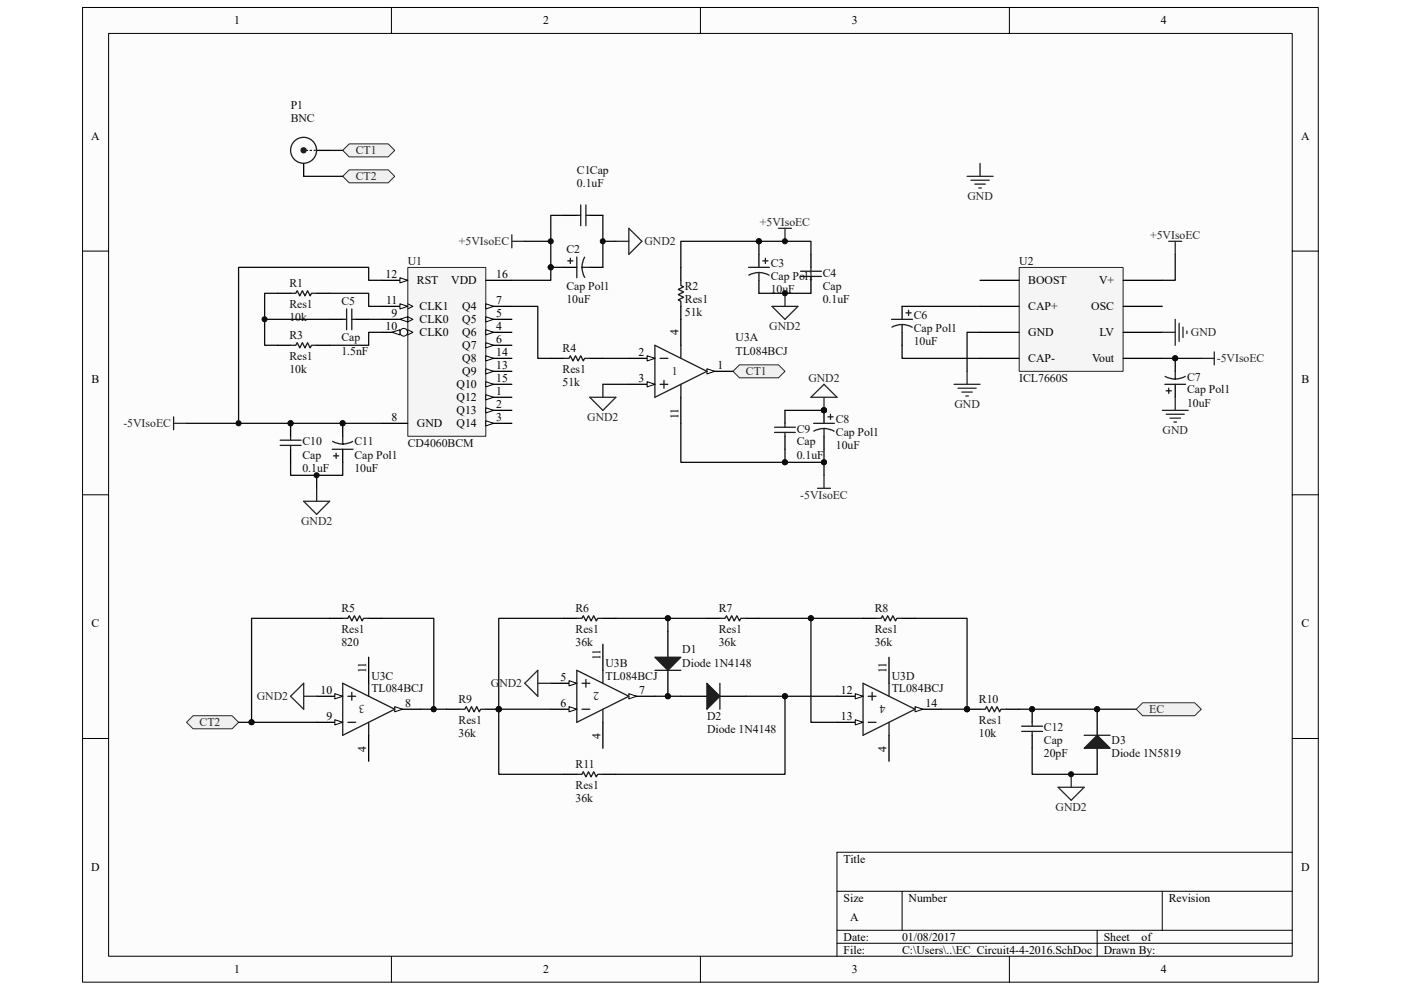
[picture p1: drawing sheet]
<svg xmlns="http://www.w3.org/2000/svg" width="297mm" height="210mm" viewBox="0 0 297 210" stroke-linecap="round" stroke-linejoin="round" font-family="sans-serif">
<path d="M17.5 1.6h262v206.7h-262z" fill="#fcfcfc"/>
<path d="M17.5 1.6h262v206.7h-262z" fill="none" stroke="#000" stroke-width=".21"/>
<path d="M23 7.1h251v195.7h-251z" fill="#fcfcfc"/>
<g fill="none" stroke="#000" stroke-width=".21">
<path d="M23 7.1h251v195.7h-251zM83 1.6v5.5M148.5 1.6v5.5M214 1.6v5.5M17.5 53.3h5.5M274 53.3h5.5M17.5 104.9h5.5M274 104.9h5.5M17.5 156.6h5.5M274 156.6h5.5M177.5 189h96.5M177.5 197.3h96.5"/>
<path d="M191.3 189v8.3M232.6 197.3v5.5M246.4 189v8.3M274 180.8h-96.5v22M83 202.8v5.5M148.5 202.8v5.5M177.5 200.1h96.5M214 202.8v5.5"/>
</g>
<path d="M108.5 49.8v2.8M108.5 51.2h2.8" fill="none" stroke="#262626" stroke-width=".28"/>
<path d="M133.3 76h5.6" fill="none" stroke="#000" stroke-width=".28"/>
<path d="M137.2 75.5l1.7 .5-1.7 .6z" fill="#fcfcfc"/>
<path d="M137.2 75.5l1.7 .5-1.7 .6z" fill="none" stroke="#000" stroke-width=".21"/>
<path d="M133.3 81.5h5.6" fill="none" stroke="#000" stroke-width=".28"/>
<path d="M137.2 81l1.7 .5-1.7 .6z" fill="#fcfcfc"/>
<path d="M137.2 81l1.7 .5-1.7 .6z" fill="none" stroke="#000" stroke-width=".21"/>
<path d="M149.9 78.8h5.5" fill="none" stroke="#000" stroke-width=".28"/>
<path d="M149.9 78.2l1.6 .6-1.6 .5z" fill="#fcfcfc"/>
<path d="M149.9 78.2l1.6 .6-1.6 .5z" fill="none" stroke="#000" stroke-width=".21"/>
<path d="M138.9 73.2l11 5.6-11 5.5zM140 76h1.6M144.4 73.2v2.8M140 81.5h1.6M140.8 80.7v1.6M144.4 81.5v2.8" fill="none" stroke="#1c1c1c" stroke-width=".28"/>
<path d="M144.4 67.7v5.5M144.4 84.3v5.5M116.8 144.9h5.5" fill="none" stroke="#000" stroke-width=".28"/>
<path d="M120.6 144.4l1.7 .5-1.7 .6z" fill="#fcfcfc"/>
<path d="M120.6 144.4l1.7 .5-1.7 .6z" fill="none" stroke="#000" stroke-width=".21"/>
<path d="M116.8 150.4h5.5" fill="none" stroke="#000" stroke-width=".28"/>
<path d="M120.6 149.9l1.7 .5-1.7 .6z" fill="#fcfcfc"/>
<path d="M120.6 149.9l1.7 .5-1.7 .6z" fill="none" stroke="#000" stroke-width=".21"/>
<path d="M133.3 147.7h5.6" fill="none" stroke="#000" stroke-width=".28"/>
<path d="M133.3 147.1l1.7 .6-1.7 .5z" fill="#fcfcfc"/>
<path d="M133.3 147.1l1.7 .6-1.7 .5z" fill="none" stroke="#000" stroke-width=".21"/>
<path d="M122.3 142.2l11 5.5-11 5.5zM123.4 150.4h1.6M123.4 144.9h1.6M124.2 144.1v1.7M127.8 142.2v2.7M127.8 150.4v2.8" fill="none" stroke="#1c1c1c" stroke-width=".28"/>
<path d="M127.8 136.7v5.5M83.7 150.4h5.5M127.8 153.2v5.5" fill="none" stroke="#000" stroke-width=".28"/>
<path d="M83.7 149.9l1.6 .5-1.6 .6z" fill="#fcfcfc"/>
<path d="M83.7 149.9l1.6 .5-1.6 .6z" fill="none" stroke="#000" stroke-width=".21"/>
<path d="M67.1 147.7h5.6" fill="none" stroke="#000" stroke-width=".28"/>
<path d="M71 147.1l1.7 .6-1.7 .5z" fill="#fcfcfc"/>
<path d="M71 147.1l1.7 .6-1.7 .5z" fill="none" stroke="#000" stroke-width=".21"/>
<path d="M67.1 153.2h5.6" fill="none" stroke="#000" stroke-width=".28"/>
<path d="M71 152.7l1.7 .5-1.7 .6z" fill="#fcfcfc"/>
<path d="M71 152.7l1.7 .5-1.7 .6z" fill="none" stroke="#000" stroke-width=".21"/>
<path d="M72.7 144.9l11 5.5-11 5.6zM73.8 153.2h1.6M73.8 147.7h1.6M74.6 146.9v1.6M78.2 144.9v2.8M78.2 153.2v2.8" fill="none" stroke="#1c1c1c" stroke-width=".28"/>
<path d="M78.2 139.4v5.5M78.2 156v5.5M194 150.4h5.5" fill="none" stroke="#000" stroke-width=".28"/>
<path d="M194 149.9l1.7 .5-1.7 .6z" fill="#fcfcfc"/>
<path d="M194 149.9l1.7 .5-1.7 .6z" fill="none" stroke="#000" stroke-width=".21"/>
<path d="M177.5 147.7h5.5" fill="none" stroke="#000" stroke-width=".28"/>
<path d="M181.3 147.1l1.7 .6-1.7 .5z" fill="#fcfcfc"/>
<path d="M181.3 147.1l1.7 .6-1.7 .5z" fill="none" stroke="#000" stroke-width=".21"/>
<path d="M177.5 153.2h5.5" fill="none" stroke="#000" stroke-width=".28"/>
<path d="M181.3 152.7l1.7 .5-1.7 .6z" fill="#fcfcfc"/>
<path d="M181.3 152.7l1.7 .5-1.7 .6z" fill="none" stroke="#000" stroke-width=".21"/>
<path d="M183 144.9l11 5.5-11 5.6zM184.1 153.2h1.6M184.1 147.7h1.6M184.9 146.9v1.6M188.5 144.9v2.8M188.5 153.2v2.8" fill="none" stroke="#1c1c1c" stroke-width=".28"/>
<path d="M188.5 139.4v5.5M188.5 156v5.5" fill="none" stroke="#000" stroke-width=".28"/>
<path d="M216.1 56.7h22v22.1h-22z" fill="#f5f5f5"/>
<path d="M216.1 56.7h22v22.1h-22z" fill="none" stroke="#262626" stroke-width=".21"/>
<g fill="none" stroke="#000" stroke-width=".28">
<path d="M119.5 56.7h2.8M119.5 45.7h2.8M125 56.7h2.8M125 45.7h2.8M207.8 59.5h8.3M238.1 59.5h8.3M58.9 62.2h2.7M67.1 62.2h2.8M69.9 67.7h2.8M75.4 67.7h2.8M191.3 65v2.7M191.3 70.5v2.7"/>
<path d="M207.8 65h8.3M207.8 70.5h8.3M207.8 76h8.3M238.1 65h8.3M238.1 70.5h8.3M238.1 76h8.3M249.2 76v2.8M61.6 89.8v2.7M61.6 95.3v2.8M72.7 89.8v2.7M72.7 95.3v2.8M249.2 81.5v2.8"/>
</g>
<g fill="none" stroke="#1c1c1c" stroke-width=".28">
<path d="M120.4 55.3h1.1M120.9 54.8v1.1M122.3 54.5v4.4M122.3 45.7h.8M123.1 43.5v4.4M123.4 56.7h1.6M123.9 54.5l-.4 1.3-.1 1 .2 1.2 .4 .8M124.2 45.7h.8M124.2 43.5v4.4M61.6 62.2h1.1l.3-.5 .6 1.1 .5-1.1 .6 1.1 .5-1.1 .6 1.1 .2-.6h1.1M72.7 67.7h.8M73.5 65.5v4.4"/>
<path d="M74.6 65.5v4.4M74.6 67.7h.8M189 67.7h4.5M189.1 69.4l1.3-.5 .9-.1 1.3 .2 .8 .4M191.3 68.8v1.7M192.1 66.4h1.1M192.6 65.8v1.1M249.2 78.8v1.6M251.3 79.8l-.8 .4-1.3 .2-.9-.1-1.3-.5M59.4 94.5h4.4M59.4 93.4h4.4M61.6 92.5v.9"/>
<path d="M61.6 94.5v.8M70.4 95.3h4.5M70.5 93.6l1.3 .5 .9 .1 1.3-.2 .8-.4M70.7 96.7h1.1M71.3 96.1v1.1M72.7 92.5v1.7M247 81.5h4.4M247.2 82.9h1.1M247.8 82.3v1.1"/>
</g>
<g fill="none" stroke="#0e0e0e" stroke-width=".28">
<path d="M111.3 51.2h5.5M119.5 45.7h-2.7v11h2.7M127.8 51.2h2.8M127.8 45.7v11M249.2 54v5.5h-2.8M56.1 67.7h13.8M58.9 62.2h-2.8v11h2.8M191.3 73.2v2.8h16.5M191.3 65h16.5M207.8 70.5h-2.8v8.3M246.4 76h8.3M61.6 98.1v2.7h11.1v-2.7"/>
<path d="M67.1 100.8v2.8"/>
</g>
<g fill="#0e0e0e" stroke="#0e0e0e" stroke-width=".21">
<circle cx="249.2" cy="76" r=".54"/>
<circle cx="127.8" cy="51.2" r=".53"/>
<circle cx="116.8" cy="56.7" r=".54"/>
<circle cx="116.8" cy="51.2" r=".54"/>
<circle cx="72.6" cy="89.8" r=".53"/>
<circle cx="61.6" cy="89.8" r=".54"/>
<circle cx="67.1" cy="100.8" r=".54"/>
<circle cx="56.1" cy="67.7" r=".54"/>
</g>
<path d="M86.5 56.7h16.5v35.8h-16.5z" fill="#f5f5f5"/>
<path d="M86.5 56.7h16.5v35.8h-16.5z" fill="none" stroke="#262626" stroke-width=".21"/>
<path d="M103 78.8h5.5" fill="none" stroke="#000" stroke-width=".28"/>
<path d="M103 78.2l1.6 .6-1.6 .5z" fill="#fcfcfc"/>
<path d="M103 78.2l1.6 .6-1.6 .5z" fill="none" stroke="#000" stroke-width=".21"/>
<path d="M103 67.7h5.5" fill="none" stroke="#000" stroke-width=".28"/>
<path d="M103 67.2l1.6 .5-1.6 .6z" fill="#fcfcfc"/>
<path d="M103 67.2l1.6 .5-1.6 .6z" fill="none" stroke="#000" stroke-width=".21"/>
<path d="M103 65h5.5" fill="none" stroke="#000" stroke-width=".28"/>
<path d="M103 64.4l1.6 .6-1.6 .5z" fill="#fcfcfc"/>
<path d="M103 64.4l1.6 .6-1.6 .5z" fill="none" stroke="#000" stroke-width=".21"/>
<path d="M103 70.5h5.5" fill="none" stroke="#000" stroke-width=".28"/>
<path d="M103 69.9l1.6 .6-1.6 .5z" fill="#fcfcfc"/>
<path d="M103 69.9l1.6 .6-1.6 .5z" fill="none" stroke="#000" stroke-width=".21"/>
<path d="M103 81.5h5.5" fill="none" stroke="#000" stroke-width=".28"/>
<path d="M103 81l1.6 .5-1.6 .6z" fill="#fcfcfc"/>
<path d="M103 81l1.6 .5-1.6 .6z" fill="none" stroke="#000" stroke-width=".21"/>
<path d="M103 84.3h5.5" fill="none" stroke="#000" stroke-width=".28"/>
<path d="M103 83.7l1.6 .6-1.6 .5z" fill="#fcfcfc"/>
<path d="M103 83.7l1.6 .6-1.6 .5z" fill="none" stroke="#000" stroke-width=".21"/>
<path d="M103 73.2h5.5" fill="none" stroke="#000" stroke-width=".28"/>
<path d="M103 72.7l1.6 .5-1.6 .6z" fill="#fcfcfc"/>
<path d="M103 72.7l1.6 .5-1.6 .6z" fill="none" stroke="#000" stroke-width=".21"/>
<path d="M80.9 89.8h5.5M103 87h5.5" fill="none" stroke="#000" stroke-width=".28"/>
<path d="M103 86.5l1.6 .5-1.6 .6z" fill="#fcfcfc"/>
<path d="M103 86.5l1.6 .5-1.6 .6z" fill="none" stroke="#000" stroke-width=".21"/>
<path d="M103 76h5.5" fill="none" stroke="#000" stroke-width=".28"/>
<path d="M103 75.5l1.6 .5-1.6 .6z" fill="#fcfcfc"/>
<path d="M103 75.5l1.6 .5-1.6 .6z" fill="none" stroke="#000" stroke-width=".21"/>
<path d="M103 89.8h5.5" fill="none" stroke="#000" stroke-width=".28"/>
<path d="M103 89.2l1.6 .6-1.6 .5z" fill="#fcfcfc"/>
<path d="M86.4 69.9l1.1 .6-1.1 .5M103 89.2l1.6 .6-1.6 .5z" fill="none" stroke="#000" stroke-width=".21"/>
<path d="M80.9 70.5h5.5" fill="none" stroke="#000" stroke-width=".28"/>
<circle cx="85.6" cy="70.5" r=".82" fill="#fcfcfc" stroke="#000" stroke-width=".21"/>
<path d="M83.1 70.5l1.7-.6v1.1z" fill="#fcfcfc"/>
<path d="M83.1 70.5l1.7-.6v1.1zM86.4 67.2l1.1 .5-1.1 .6" fill="none" stroke="#000" stroke-width=".21"/>
<path d="M80.9 67.7h5.5" fill="none" stroke="#000" stroke-width=".28"/>
<path d="M84.8 67.7l1.6-.5v1.1z" fill="#fcfcfc"/>
<path d="M84.8 67.7l1.6-.5v1.1z" fill="none" stroke="#000" stroke-width=".21"/>
<path d="M80.9 59.5h5.5" fill="none" stroke="#000" stroke-width=".28"/>
<path d="M84.8 58.9l1.6 .6-1.6 .5z" fill="#fcfcfc"/>
<path d="M84.8 58.9l1.6 .6-1.6 .5zM86.4 64.4l1.1 .6-1.1 .5" fill="none" stroke="#000" stroke-width=".21"/>
<path d="M80.9 65h5.5" fill="none" stroke="#000" stroke-width=".28"/>
<path d="M84.8 64.4l1.6 .6-1.6 .5z" fill="#fcfcfc"/>
<path d="M84.8 64.4l1.6 .6-1.6 .5z" fill="none" stroke="#000" stroke-width=".21"/>
<path d="M103 59.5h5.5M160.9 54v2.7M160.9 59.5v2.7M171.9 54v2.7M171.9 59.5v2.7M166.4 87v2.8M166.4 92.5v2.8M174.7 87v2.8M174.7 92.5v2.8" fill="none" stroke="#000" stroke-width=".28"/>
<g fill="none" stroke="#0e0e0e" stroke-width=".28">
<path d="M80.9 59.5h-2.7v-2.8h-27.6v33.1M116.8 56.7v2.8h-8.3M160.9 54v-2.8h11v2.8M160.9 51.2h-16.5v5.5M69.9 62.2h8.3v2.8h2.7M78.2 67.7h2.7M80.9 70.5h-2.7v2.7h-8.3M108.5 65h5.5v11h2.8M127.8 76h5.5M160.9 62.2h11M39.6 89.8h41.3M127.8 81.5h5.5"/>
<path d="M144.4 89.8v8.3h22M166.4 87h8.3M166.4 95.3v2.8h8.3v-2.8M174.7 98.1v2.7"/>
</g>
<g fill="#0e0e0e" stroke="#0e0e0e" stroke-width=".21">
<circle cx="50.6" cy="89.8" r=".54"/>
<circle cx="116.8" cy="56.7" r=".54"/>
<circle cx="160.9" cy="51.2" r=".54"/>
<circle cx="174.7" cy="87" r=".54"/>
<circle cx="166.4" cy="98" r=".54"/>
<circle cx="174.7" cy="98" r=".54"/>
</g>
<g fill="none" stroke="#1c1c1c" stroke-width=".28">
<path d="M158.7 56.7h4.4M158.8 58.4l1.2-.5 1-.1 1.2 .2 .9 .4M160.9 57.8v1.7M161.7 55.3h1.1M162.3 54.8v1.1M169.7 57.5h4.5M169.7 58.6h4.5M171.9 56.7v.8M171.9 58.6v.9M164.2 90.6h4.4M164.2 91.7h4.4M166.4 89.8v.8"/>
<path d="M166.4 91.7v.8M172.5 89.8h4.4M172.5 91.4l1.3-.4 1-.1 1.2 .2 .8 .4M174.7 90.9v1.6M175.5 88.4h1.1M176.1 87.9v1.1"/>
</g>
<path d="M155.4 78.8l1.4-1.4h8.3l1.3 1.4-1.3 1.3h-8.3z" fill-rule="evenodd" fill="#f0f0f0" stroke="#262626" stroke-width=".21"/>
<path d="M64.4 34.6v2.8M67.1 31.9h2.8" fill="none" stroke="#000" stroke-width=".28"/>
<circle cx="64.4" cy="31.9" r=".53" fill="#1c1c1c" stroke="#1c1c1c" stroke-width=".28"/>
<g fill="none" stroke="#1c1c1c" stroke-width=".28">
<path d="M64.9 31.9h.3M65.8 31.9h.2M66.6 31.9h.3"/>
<circle cx="64.4" cy="31.9" r="2.75"/>
</g>
<g fill="#f0f0f0" stroke="#262626" stroke-width=".21">
<path d="M72.7 31.9l1.3-1.4h8.3l1.4 1.4-1.4 1.4h-8.3z" fill-rule="evenodd"/>
<path d="M72.7 37.4l1.3-1.4h8.3l1.4 1.4-1.4 1.4h-8.3z" fill-rule="evenodd"/>
</g>
<path d="M64.4 37.4h8.3M69.9 31.9h2.8" fill="none" stroke="#0e0e0e" stroke-width=".28"/>
<path d="M40.9 151.8h8.3l1.4 1.4-1.4 1.4h-8.3l-1.3-1.4z" fill-rule="evenodd" fill="#f0f0f0" stroke="#262626" stroke-width=".21"/>
<path d="M69.9 131.1h-16.6v22.1h13.8M80.9 131.1h11.1v19.3h-2.8M50.6 153.2h2.7M92 150.4h2.7" fill="none" stroke="#0e0e0e" stroke-width=".28"/>
<g fill="#0e0e0e" stroke="#0e0e0e" stroke-width=".21">
<circle cx="53.3" cy="153.2" r=".53"/>
<circle cx="91.9" cy="150.4" r=".53"/>
<circle cx="141.6" cy="147.7" r=".54"/>
</g>
<path d="M141.6 133.9v5.5M141.6 142.2v5.5" fill="none" stroke="#000" stroke-width=".28"/>
<path d="M138.9 139.4h5.5l-2.8 2.8z" fill="#1c1c1c"/>
<path d="M138.9 139.4h5.5l-2.8 2.8zM138.9 142.2h5.5" fill="none" stroke="#1c1c1c" stroke-width=".28"/>
<circle cx="141.6" cy="147.7" r=".54" fill="#0e0e0e" stroke="#0e0e0e" stroke-width=".21"/>
<path d="M144.4 147.7h5.5M152.6 147.7h5.6" fill="none" stroke="#000" stroke-width=".28"/>
<path d="M149.9 144.9l2.7 2.8-2.7 2.7z" fill="#1c1c1c"/>
<path d="M149.9 144.9l2.7 2.8-2.7 2.7zM152.6 144.9v5.5M216.6 155.1h4.4M216.6 154h4.4M218.8 153.2v.8M218.8 155.1v.9" fill="none" stroke="#1c1c1c" stroke-width=".28"/>
<path d="M119.5 131.1h-13.8v19.3h11.1M130.6 131.1h11v2.8M141.6 131.1h8.3M160.9 131.1h11v22.1h5.6M171.9 131.1h11.1M194 131.1h11v19.3h-5.5M105.7 150.4v13.8h13.8M138.9 147.7h5.5M158.2 147.7h8.2v16.5h-35.8M166.4 147.7h11.1" fill="none" stroke="#0e0e0e" stroke-width=".28"/>
<g fill="#0e0e0e" stroke="#0e0e0e" stroke-width=".21">
<circle cx="105.7" cy="150.4" r=".54"/>
<circle cx="141.6" cy="131.1" r=".54"/>
<circle cx="166.4" cy="147.7" r=".54"/>
<circle cx="171.9" cy="131.1" r=".53"/>
<circle cx="205" cy="150.4" r=".54"/>
<circle cx="218.8" cy="150.4" r=".53"/>
<circle cx="232.6" cy="150.4" r=".54"/>
</g>
<path d="M218.8 150.4v2.8M218.8 156v2.7M232.6 150.4v5.6M232.6 158.7v5.5" fill="none" stroke="#000" stroke-width=".28"/>
<path d="M229.9 158.7l2.7-2.7 2.8 2.7z" fill="#1c1c1c"/>
<path d="M229.9 158.7l2.7-2.7 2.8 2.7zM229.9 156h5.5" fill="none" stroke="#1c1c1c" stroke-width=".28"/>
<g fill="#0e0e0e" stroke="#0e0e0e" stroke-width=".21">
<circle cx="232.6" cy="150.4" r=".54"/>
<circle cx="166.4" cy="51.2" r=".54"/>
</g>
<path d="M216.1 150.4h24.8M218.8 158.7v5.5h13.8" fill="none" stroke="#0e0e0e" stroke-width=".28"/>
<path d="M165.1 48.4h2.7M166.4 48.4v2.8M247.8 51.2h2.7M249.2 51.2v2.8" fill="none" stroke="#262626" stroke-width=".28"/>
<path d="M240.9 150.4l1.4-1.3h11l1.4 1.3-1.4 1.4h-11z" fill-rule="evenodd" fill="#f0f0f0" stroke="#262626" stroke-width=".21"/>
<g fill="none" stroke="#262626" stroke-width=".28">
<path d="M205 37.4h5.6M205.9 38.2h3.8M206.7 39.1h2.2M207.5 39.9h.6M207.8 34.6v2.8M130.6 51.2h2.7M133.3 48.4l2.8 2.8-2.8 2.8zM163.7 65h5.5l-2.8 2.7zM166.4 62.2v2.8M205 78.8v2.7M246.4 70.5h2.8M249.2 67.7v5.5"/>
<path d="M250 68.6v3.8M250.8 69.4v2.2M251.6 70.2v.6M254.7 76h2.7M257.4 74.6v2.8M36.8 89.8h2.8M36.8 88.4v2.8M125 84.3h5.6l-2.8 2.7zM127.8 81.5v2.8M171.9 84.3l2.8-2.8 2.8 2.8zM174.7 84.3v2.7M202.3 81.5h5.5"/>
<path d="M203.1 82.3h3.9M203.9 83.2h2.2M204.8 84h.5M246.4 87h5.5M247.2 87.9h3.9M248.1 88.7h2.2M248.9 89.5h.5M249.2 84.3v2.7M64.4 106.3h5.5l-2.8 2.8zM67.1 103.6v2.7M173.3 103.6h2.8M174.7 100.8v2.8"/>
<path d="M61.6 147.7l2.8-2.8v5.5zM64.4 147.7h2.7M114 144.9h2.8M114 142.2v5.5l-2.7-2.8zM224.3 167h5.6l-2.8 2.7zM227.1 164.2v2.8"/>
</g>
<g fill="none" stroke="#000" stroke-width=".28">
<path d="M144.4 56.7v2.8M58.9 73.2h2.7M67.1 73.2h2.8M116.8 76h2.7M125 76h2.8M144.4 65v2.7M69.9 131.1h2.8M78.2 131.1h2.7M119.5 131.1h2.8M127.8 131.1h2.8M149.9 131.1h2.7M158.2 131.1h2.7"/>
<path d="M183 131.1h2.7M191.3 131.1h2.7M94.7 150.4h2.8M103 150.4h2.7M205 150.4h2.8M213.3 150.4h2.8M119.5 164.2h2.8M127.8 164.2h2.8"/>
</g>
<path d="M144.4 59.5v1.1l.5 .2-1.1 .6 1.1 .5-1.1 .6 1.1 .6-1.1 .5 .6 .3v1.1M61.6 73.2h1.1l.3-.5 .6 1.1 .5-1.1 .6 1.1 .5-1.1 .6 1.1 .2-.6h1.1M119.5 76h1.1l.3-.5 .6 1.1 .5-1.1 .6 1.1 .5-1.1 .6 1.1 .2-.6h1.1M72.7 131.1h1.1l.2-.5 .6 1.1 .5-1.1 .6 1.1 .5-1.1 .6 1.1 .3-.6h1.1M122.3 131.1h1.1l.3-.5 .5 1.1 .6-1.1 .5 1.1 .6-1.1 .5 1.1 .3-.6h1.1M152.6 131.1h1.1l.3-.5 .6 1.1 .5-1.1 .6 1.1 .5-1.1 .6 1.1 .3-.6h1.1M185.7 131.1h1.1l.3-.5 .6 1.1 .5-1.1 .6 1.1 .5-1.1 .6 1.1 .2-.6h1.2M97.5 150.4h1.1l.2-.5 .6 1.1 .6-1.1 .5 1.1 .6-1.1 .5 1.1 .3-.6h1.1M207.8 150.4h1.1l.3-.5 .5 1.1 .6-1.1 .5 1.1 .6-1.1 .5 1.1 .3-.6h1.1M122.3 164.2h1.1l.3-.5 .5 1.1 .6-1.1 .5 1.1 .6-1.1 .5 1.1 .3-.6h1.1" fill="none" stroke="#1c1c1c" stroke-width=".28"/>
<g fill="#0e0e0e" stroke="#0e0e0e" stroke-width=".21">
<circle cx="105.7" cy="150.4" r=".54"/>
<circle cx="205" cy="150.4" r=".54"/>
<circle cx="227.1" cy="164.2" r=".53"/>
<circle cx="166.4" cy="62.2" r=".54"/>
<circle cx="174.7" cy="87" r=".54"/>
</g>
<g font-size="2.5">
<text x="49.6" y="5.2">1</text>
<text x="115.1" y="5.2">2</text>
<text x="180.6" y="5.2">3</text>
<text x="246.1" y="5.2">4</text>
<text x="19.4" y="29.6">A</text>
<text x="275.9" y="29.6">A</text>
<text x="81.8" y="58.9">12</text>
<text x="105.2" y="58.9">16</text>
<text x="81.8" y="64.5">11</text>
<text x="88.4" y="60.3">RST</text>
<text x="88.9" y="65.8">CLK1</text>
<text x="95.7" y="60.3">VDD</text>
<text x="98" y="65.8">Q4</text>
<text x="105.2" y="64.5">7</text>
<text x="218" y="60.3">BOOST</text>
<text x="218" y="65.8">CAP+</text>
<text x="231.4" y="65.8">OSC</text>
<text x="233" y="60.3">V+</text>
<text x="81.8" y="70">10</text>
<text x="83" y="67.2">9</text>
<text x="88.9" y="71.3">CLK0</text>
<text x="88.9" y="68.6">CLK0</text>
<text x="98" y="68.6">Q5</text>
<text x="98" y="71.3">Q6</text>
<text x="105.2" y="67.2">5</text>
<text x="105.2" y="70">4</text>
<text x="143.8" y="71.1" transform="rotate(-90 143.8 71.1)">4</text>
<text x="218" y="71.3">GND</text>
<text x="233.1" y="71.3">LV</text>
<text x="98" y="74.1">Q7</text>
<text x="98" y="76.9">Q8</text>
<text x="105.2" y="72.7">6</text>
<text x="105.2" y="75.5">14</text>
<text x="135.4" y="75.5">2</text>
<text x="218" y="76.9">CAP-</text>
<text x="231.6" y="76.9">Vout</text>
<text x="19.4" y="81.3">B</text>
<text x="96.8" y="82.4">Q10</text>
<text x="98" y="79.6">Q9</text>
<text x="105.2" y="78.2">13</text>
<text x="105.2" y="81">15</text>
<text x="105.2" y="83.7">1</text>
<text x="135.4" y="81">3</text>
<text x="152.1" y="78.2">1</text>
<text x="275.9" y="81.3">B</text>
<text x="83" y="89.3">8</text>
<text x="96.8" y="85.1">Q12</text>
<text x="96.8" y="87.9">Q13</text>
<text x="105.2" y="86.5">2</text>
<text x="105.2" y="89.3">3</text>
<text x="143.8" y="88.9" transform="rotate(-90 143.8 88.9)">11</text>
<text x="88.4" y="90.6">GND</text>
<text x="96.8" y="90.6">Q14</text>
<text x="19.4" y="133">C</text>
<text x="275.9" y="133">C</text>
<text x="77.6" y="142.7" transform="rotate(-90 77.6 142.7)">11</text>
<text x="127.3" y="140" transform="rotate(-90 127.3 140)">11</text>
<text x="188" y="142.7" transform="rotate(-90 188 142.7)">11</text>
<text x="68" y="147.2">10</text>
<text x="85.9" y="149.9">8</text>
<text x="118.8" y="144.4">5</text>
<text x="118.8" y="149.9">6</text>
<text x="135.5" y="147.2">7</text>
<text x="178.3" y="147.2">12</text>
<text x="196.2" y="149.9">14</text>
<text x="69.2" y="152.7">9</text>
<text x="178.3" y="152.7">13</text>
<text x="77.6" y="159.4" transform="rotate(-90 77.6 159.4)">4</text>
<text x="127.3" y="156.7" transform="rotate(-90 127.3 156.7)">4</text>
<text x="188" y="159.4" transform="rotate(-90 188 159.4)">4</text>
<text x="19.4" y="184.7">D</text>
<text x="178.9" y="183">Title</text>
<text x="275.9" y="184.7">D</text>
<text x="178.9" y="191.3">Size</text>
<text x="192.6" y="191.3">Number</text>
<text x="247.8" y="191.3">Revision</text>
<text x="180.2" y="195.4">A</text>
<text x="178.9" y="199.5">Date:</text>
<text x="178.9" y="202.3">File:</text>
<text x="191.2" y="202.3">C:\Users\..\EC_Circuit4-4-2016.SchDoc</text>
<text x="191.3" y="199.5">01/08/2017</text>
<text x="234" y="202.3">Drawn By:</text>
<text x="234" y="199.5">Sheet</text>
<text x="242" y="199.5">of</text>
<text x="49.6" y="206.4">1</text>
<text x="115.1" y="206.4">2</text>
<text x="180.6" y="206.4">3</text>
<text x="246.1" y="206.4">4</text>
</g>
<g font-size="2.5" fill="#0e0e0e">
<text x="61.6" y="23.1">P1</text>
<text x="61.6" y="25.8">BNC</text>
<text x="122.3" y="39.6">0.1uF</text>
<text x="122.3" y="36.9">C1Cap</text>
<text x="120.1" y="53.7">C2</text>
<text x="86.5" y="56.2">U1</text>
<text x="163.4" y="56.7">C3</text>
<text x="163.4" y="59.5">Cap Pol1</text>
<text x="174.4" y="58.7">C4</text>
<text x="216.1" y="56.2">U2</text>
<text x="61.4" y="60.9">R1</text>
<text x="61.4" y="65.3">Res1</text>
<text x="72.4" y="64.7">C5</text>
<text x="120.1" y="64.2">10uF</text>
<text x="120.1" y="61.4">Cap Pol1</text>
<text x="145.2" y="61.4">R2</text>
<text x="145.2" y="64.2">Res1</text>
<text x="163.4" y="62.3">10uF</text>
<text x="174.4" y="64.2">0.1uF</text>
<text x="174.4" y="61.4">Cap</text>
<text x="61.4" y="68">10k</text>
<text x="61.4" y="71.9">R3</text>
<text x="145.2" y="66.9">51k</text>
<text x="193.7" y="67.8">C6</text>
<text x="193.7" y="70.5">Cap Pol1</text>
<text x="61.4" y="76.3">Res1</text>
<text x="72.4" y="75.2">1.5nF</text>
<text x="72.4" y="72.4">Cap</text>
<text x="119.3" y="74.7">R4</text>
<text x="156" y="72.4">U3A</text>
<text x="156" y="75.2">TL084BCJ</text>
<text x="193.7" y="73.3">10uF</text>
<text x="61.4" y="79.1">10k</text>
<text x="119.3" y="81.8">51k</text>
<text x="119.3" y="79.1">Res1</text>
<text x="216.1" y="81">ICL7660S</text>
<text x="251.7" y="80.7">C7</text>
<text x="251.7" y="83.5">Cap Pol1</text>
<text x="177.2" y="89.8">C8</text>
<text x="251.7" y="86.2">10uF</text>
<text x="64.1" y="94.5">C10</text>
<text x="75.1" y="94.5">C11</text>
<text x="86.5" y="94.8">CD4060BCM</text>
<text x="168.9" y="91.7">C9</text>
<text x="168.9" y="94.5">Cap</text>
<text x="177.2" y="95.3">10uF</text>
<text x="177.2" y="92.6">Cap Pol1</text>
<text x="64.1" y="100">0.1uF</text>
<text x="64.1" y="97.3">Cap</text>
<text x="75.1" y="100">10uF</text>
<text x="75.1" y="97.3">Cap Pol1</text>
<text x="168.9" y="97.3">0.1uF</text>
<text x="72.4" y="129.8">R5</text>
<text x="122" y="129.8">R6</text>
<text x="152.4" y="129.8">R7</text>
<text x="185.5" y="129.8">R8</text>
<text x="72.4" y="136.9">820</text>
<text x="72.4" y="134.2">Res1</text>
<text x="122" y="136.9">36k</text>
<text x="122" y="134.2">Res1</text>
<text x="152.4" y="136.9">36k</text>
<text x="152.4" y="134.2">Res1</text>
<text x="185.5" y="136.9">36k</text>
<text x="185.5" y="134.2">Res1</text>
<text x="128.4" y="141.4">U3B</text>
<text x="144.6" y="138.6">D1</text>
<text x="144.6" y="141.4">Diode 1N4148</text>
<text x="78.7" y="144.1">U3C</text>
<text x="78.7" y="146.9">TL084BCJ</text>
<text x="97.2" y="149.1">R9</text>
<text x="128.4" y="144.1">TL084BCJ</text>
<text x="189.1" y="144.1">U3D</text>
<text x="189.1" y="146.9">TL084BCJ</text>
<text x="207.5" y="149.1">R10</text>
<text x="97.2" y="153.5">Res1</text>
<text x="149.9" y="152.7">D2</text>
<text x="149.9" y="155.4">Diode 1N4148</text>
<text x="207.5" y="153.5">Res1</text>
<text x="221.3" y="155.2">C12</text>
<text x="97.2" y="156.3">36k</text>
<text x="207.5" y="156.3">10k</text>
<text x="221.3" y="160.7">20pF</text>
<text x="221.3" y="157.9">Cap</text>
<text x="235.7" y="157.9">D3</text>
<text x="235.7" y="160.7">Diode 1N5819</text>
<text x="122" y="162.9">R11</text>
<text x="122" y="167.3">Res1</text>
<text x="122" y="170">36k</text>
</g>
<g font-size="2.5" fill="#262626">
<text x="75.4" y="32.7">CT1</text>
<text x="75.4" y="38.2">CT2</text>
<text x="161.1" y="47.9">+5VIsoEC</text>
<text x="205.1" y="42.4">GND</text>
<text x="97.3" y="52">+5VIsoEC</text>
<text x="136.6" y="52">GND2</text>
<text x="243.8" y="50.7">+5VIsoEC</text>
<text x="163.1" y="70">GND2</text>
<text x="252.5" y="71.3">GND</text>
<text x="258" y="76.9">-5VIsoEC</text>
<text x="158.2" y="79.6">CT1</text>
<text x="171.4" y="81">GND2</text>
<text x="124.5" y="89.3">GND2</text>
<text x="202.3" y="86.5">GND</text>
<text x="26.2" y="90.6">-5VIsoEC</text>
<text x="246.5" y="92">GND</text>
<text x="169.7" y="105.8">-5VIsoEC</text>
<text x="63.8" y="111.3">GND2</text>
<text x="54.4" y="148.5">GND2</text>
<text x="104.1" y="145.8">GND2</text>
<text x="42.3" y="154.1">CT2</text>
<text x="243.7" y="151.3">EC</text>
<text x="223.8" y="172">GND2</text>
</g>
<g font-size="2.5" fill="#1c1c1c">
<text x="142.4" y="79.6">1</text>
<text x="77.3" y="149.6" transform="rotate(180 77.3 149.6)">3</text>
<text x="127" y="146.9" transform="rotate(180 127 146.9)">2</text>
<text x="187.7" y="149.6" transform="rotate(180 187.7 149.6)">4</text>
</g>
</svg>
